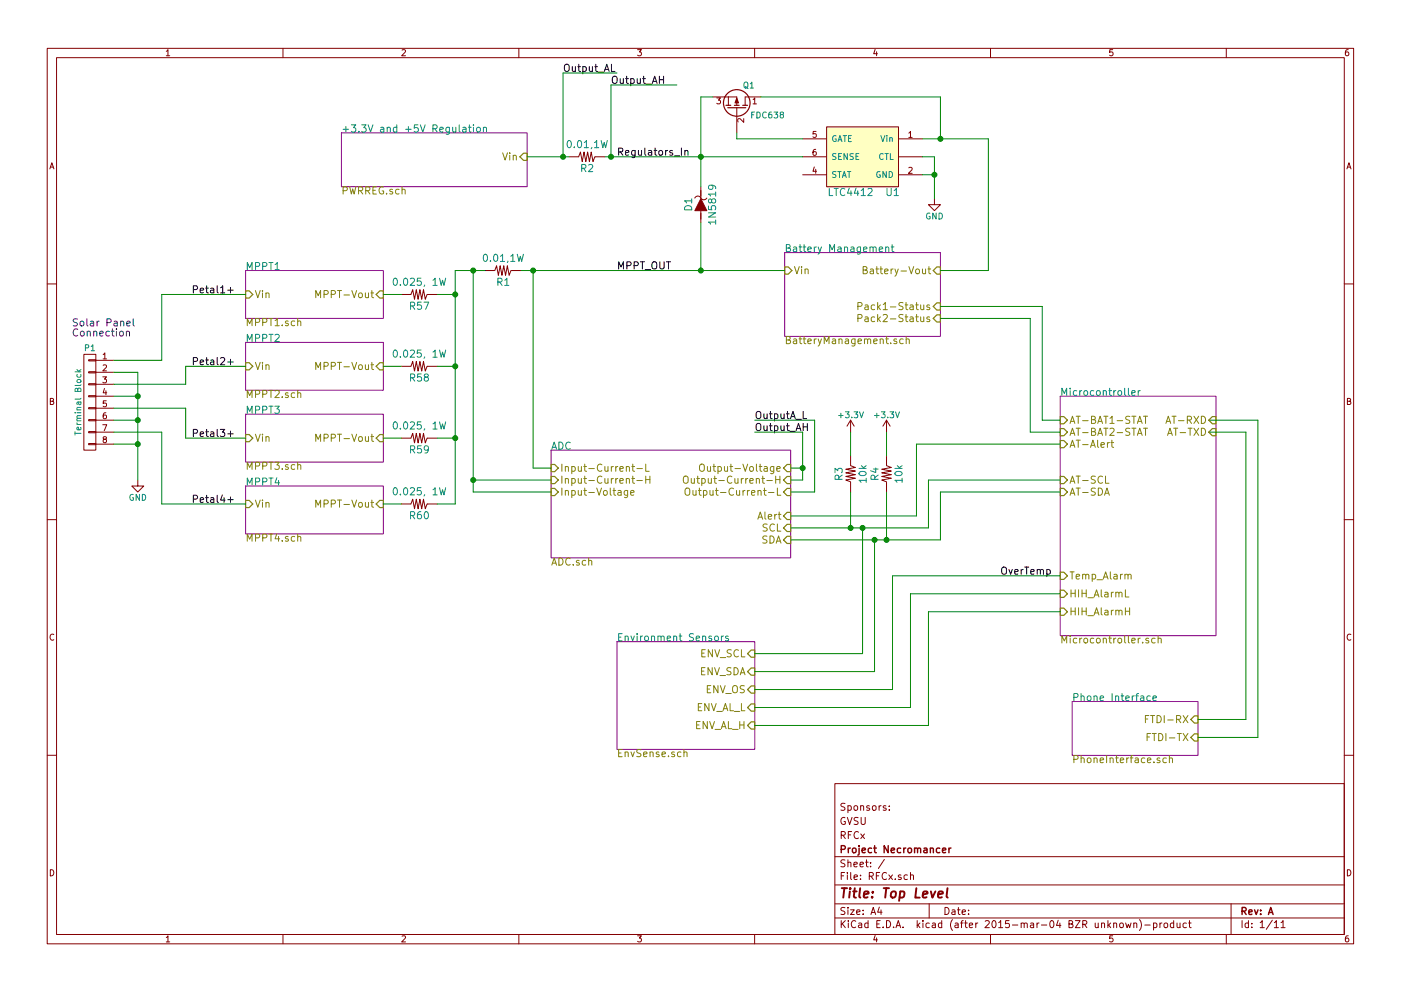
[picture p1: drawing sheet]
<svg xmlns="http://www.w3.org/2000/svg" width="297mm" height="210mm" viewBox="0 0 297 210" stroke-linecap="round" stroke-linejoin="round" font-family="sans-serif">
<g fill="none" stroke="#840000" stroke-width=".21">
<path d="M10 10.3h277v189.9h-277zM12 12.2h273v186.1h-273zM60 10.3v1.9M110 10.3v1.9M160 10.3v1.9M210 10.3v1.9M260 10.3v1.9M120.6 33.3h2.1M122.7 33.3l.4-1 .3 2 .4-2 .4 2 .4-2 .4 2 .3-2 .4 2 .4-1h2.2M148.6 39.6v2.4M151.1 20.6h5.1v1.7M154.4 20.6v1.7"/>
<path d="M156.2 22.9v5.3M161.3 20.6h-3.3v1.7M170.2 33.3h5.1M170.2 29.5h5.1M170.2 37.1h5.1M175.3 26.9h15.2v12.7h-15.2zM190.5 33.3h5.1M190.5 29.5h5.1M190.5 37.1h5.1M102.9 57.4h2l.4-1 .4 2 .3-2 .4 2 .4-2 .4 2 .4-2 .3 2 .4-1h.2M108.5 57.4h2M147.3 42l.1-.1a.69 .69 0 0 1 1.2 .1"/>
<path d="M148.6 42v.1a.73 .73 0 0 0 1.3-.1M148.6 44.8v2.4M198.1 42.2v1.2h1.3l-1.3 1.3-1.3-1.3h1.3M10 60.2h2M17.8 75.2h2.5v20.3h-2.5zM18.8 78.9h1.5v.2h-1.5zM18.8 76.3h1.5v.3h-1.5zM20.3 76.4h3.8M20.3 79h3.8M85.1 62.5h2M85.1 77.7h2M87.1 62.5l.4-1 .4 2 .4-2 .3 2 .4-2 .4 2 .4-2 .4 2 .4-1h2.1"/>
<path d="M87.1 77.7l.4-1 .4 2 .4-2 .3 2 .4-2 .4 2 .4-2 .4 2 .4-1h2.1M285 60.2h2M18.8 94.1h1.5v.3h-1.5zM18.8 91.6h1.5v.2h-1.5zM18.8 89h1.5v.3h-1.5zM18.8 86.5h1.5v.2h-1.5zM18.8 83.9h1.5v.3h-1.5zM18.8 81.4h1.5v.3h-1.5zM20.3 81.5h3.8M20.3 84.1h3.8M20.3 86.6h3.8M20.3 89.1h3.8"/>
<path d="M20.3 91.7h3.8M20.3 94.2h3.8M85.1 93h2M87.1 93l.4-1.1 .4 2.1 .4-2.1 .3 2.1 .4-2.1 .4 2.1 .4-2.1 .4 2.1 .4-1h2.1M180.3 96.8v2l1.1 .4-2.1 .4 2.1 .3-2.1 .4 2.1 .4-2.1 .4 2.1 .4-2.1 .3 1 .4v.2M180.3 89.1v2.6M180.3 89.1l-.7 1.3M180.3 89.1l.8 1.3M188 96.8v2l1 .4-2.1 .4 2.1 .3-2.1 .4 2.1 .4-2.1 .4 2.1 .4-2.1 .3 1.1 .4v.2M188 89.1v2.6M188 89.1l-.8 1.3M188 89.1l.7 1.3"/>
<path d="M10 110.3h2M29.2 101.8v1.3h1.3l-1.3 1.3-1.3-1.3h1.3M85.1 106.9h2M87.1 106.9l.4-1 .4 2 .4-2 .3 2 .4-2 .4 2 .4-2 .4 2 .4-1h2.1M180.3 102.4v2M188 102.4v2M285 110.3h2M10 160.2h2M177 166.3h108v32h-108zM188.5 171.8v.1M188.5 171v.1M285 160.2h2"/>
<path d="M60 198.3v1.9M110 198.3v1.9M160 198.3v1.9M177 194.8h108M177 191.8h108M177 187.8h108M177 181.8h108M186.4 192.5l-.3 1h.9M186.8 193v1M187.5 182.3l-1.3 2M192.4 185.7l-.5-.1-.2 .3v.6l.2 .1 .5-.1M193 185.7l.2-.1 .4 .1 .1 .9"/>
<path d="M193 185.1v1.5M197 191.8v3M210 198.3v1.9M237.5 196l.2-.2 .4 .2 .1 .5-.2 .2-.3 .1-.2-.1zM238.7 195.8l.3 1 .2-.7 .3 .7 .3-1M240.4 196l.2-.2 .4 .1v.9M240.4 195.8v1M241.6 195.1a1.71 1.71 0 0 1 0 2.3M242.7 196.3h1.2M244.6 195.9l.4-.1 .3 .3-.1 .6h-.6M244.6 195.8v1.5M245.9 195.8v1"/>
<path d="M246.4 195.8l-.5 .3M246.9 196l.2-.2 .4 .2 .1 .5-.2 .2-.3 .1-.2-.1zM248.8 195.9l-.4-.1-.3 .3 .1 .6 .2 .1 .4-.1M248.8 195.3v1.5M249.6 195.8v.9l.4 .1 .2-.1M250.2 195.8v1M251.5 195.9l-.4-.1-.3 .3 .1 .6 .2 .1 .4-.1M252 195.8h.6M252.2 195.3v1.3l.4 .2M260 198.3v1.9M261 191.8v6.5M270.2 195.8l.4-.5v1.5"/>
<path d="M270.2 196.8h.8M271.6 195.8l.4-.5v1.5M271.6 196.8h.9"/>
</g>
<path d="M198.9 189.8l1-.2-.1-.4-.5-.1-.3 .3-.1 .9h.8M200.9 188.4l-.2 1.8 .2 .2" fill="none" stroke="#840000" stroke-width=".41"/>
<path d="M201.2 179.9v1M201.6 179.9l-.4 .3M199.8 180.4l.7-.1v-.3l-.4-.1-.3 .2 .1 .7h.6" fill="none" stroke="#840000" stroke-width=".3"/>
<path d="M72.4 28.2h39.4v11.4h-39.4zM52.1 57.4h29.2v10.2h-29.2zM166.4 53.6h33v17.8h-33zM52.1 72.6h29.2v10.2h-29.2zM52.1 87.9h29.2v10.1h-29.2zM116.8 95.5h50.8v22.9h-50.8zM224.8 84.1h33v50.8h-33zM52.1 103.1h29.2v10.2h-29.2zM130.8 136.1h29.2v22.9h-29.2zM227.3 148.8h26.7v11.5h-26.7z" fill="none" stroke="#840084" stroke-width=".21"/>
<g fill="none" stroke="#008484" stroke-width=".21">
<path d="M98.1 27.1h.6l.1 .9M98.8 27.4l-.7 .1a.3 .3 0 0 0 .2 .5l.5-.1M99.3 27h.6M99.5 26.5v1.3l.4 .2M100.4 26.5v.1M100.4 27v1M101.1 27.1l.2-.1 .5 .1 .1 .6-.2 .2-.4 .1-.2-.1zM102.5 27.1h.1a.36 .36 0 0 1 .5 .1v.8M102.5 27v1M83.5 59.2l.2-.2a.81 .81 0 0 1 .6 .8 .81 .81 0 0 1-.6 .7l-.2-.1-.1-.4zM93.2 59l.3 1.5 .3-1 .3 1 .4-1.5M186.4 52.9l.7-.1v-.3l-.5-.1-.2 .2 .1 .7h.6"/>
<path d="M187.8 52.5h.1a.36 .36 0 0 1 .5 .1v.8M187.8 52.4v1M189 52.4h.5M189.2 51.9v1.3l.3 .2M15.9 78.9h1.3M16.3 78.4l.5 .5M17.2 78.4l-.5 .4M83.6 74.3h.1a.81 .81 0 0 1 .6 .7 .81 .81 0 0 1-.6 .8 .98 .98 0 0 1-.1-1.5zM93.2 74.3l.3 1.5 .3-1.1 .3 1.1 .4-1.5M15.9 91.6v.7M83.5 89.7l.2-.2a.81 .81 0 0 1 .6 .8 .81 .81 0 0 1-.6 .7l-.2-.1-.1-.5zM93.2 89.5l.3 1.5 .3-1.1 .3 1.1 .4-1.5"/>
<path d="M239.2 82.4v1.3l.3 .2M240 83.4l.7-.2-.1-.2-.4-.1-.2 .2v.7h.6M241.3 82.9v1M241.8 82.9l-.5 .3M83.5 103.6l.2-.1a.81 .81 0 0 1 .6 .7 .81 .81 0 0 1-.6 .8l-.2-.2-.1-.4zM93.2 103.5l.3 1.5 .3-1.1 .3 1.1 .4-1.5M151.6 135.1l.2-.2 .4 .2 .1 .6-.1 .2-.4 .1-.2-.2zM153 134.9v1.1M153.4 134.9l-.4 .3M154.4 135l-.3-.1-.3 .3 .1 .2 .5 .1v.4h-.6M243.9 147.7l-.4-.1-.3 .3 .1 .7h.6M244.4 148.2l.8-.2-.1-.3-.4-.1-.3 .3 .1 .7h.6"/>
</g>
<g fill="none" stroke="#848400" stroke-width=".21">
<path d="M183 57.3l.7-.1 .1-.2-.1-.3-.7-.1v1.5h.6l.3-.3v-.2l-.4-.3M196.7 57.1h.6M197 56.6v1.3l.3 .2M63.1 68.2h.1a.36 .36 0 0 1 .6 .1v.8M67 63.2v-1.6l.5 1.1 .5-1.1v1.6M67 78.4v-1.5l.5 1.1 .5-1.1v1.5M181.9 65l.7-.1 .2-.2-.1-.4-.2-.1h-.6v1.5M181.9 67.5h.7l.2-.3-.1-.3-.2-.2h-.6v1.5M183.4 64.8h.6l.1 .9M183.4 67.3h.6l.1 .9M184.1 65l-.7 .2a.3 .3 0 0 0 .2 .5l.5-.1M184.1 67.6l-.7 .1a.3 .3 0 0 0 .2 .5h.5"/>
<path d="M190.1 72l-.4-.1-.2 .2 .1 .2 .5 .2v.3h-.6M191.5 72l-.4-.1-.3 .3 .1 .6h.6M192.1 72.1l.1-.1a.36 .36 0 0 1 .6 .1v.8M192.1 71.4v1.5M63.1 83.5l.1-.1a.36 .36 0 0 1 .6 .2v.7M63.1 98.7l.1-.1a.36 .36 0 0 1 .6 .2v.8M67 93.6v-1.5l.5 1.1 .5-1.1v1.5M134 99h.5M134.2 98.5v1.3l.3 .2M135 99.4h1.2M136.9 98.5v1.5h.7M148.4 98.7a.5 .5 0 0 1 .6-.2 .5 .5 0 0 1 .3 .5v.8l-.3 .2a.53 .53 0 0 1-.7-.5z"/>
<path d="M164.7 99.5l.7-.2v-.2l-.5-.1-.2 .2 .1 .7h.6M235.2 93.9l-.4 .3M235.5 93.9h.6M235.7 93.4v1.3l.4 .2M242.4 88.3h.9M242.4 90.9h.9M242.9 88.3v1.5M242.9 90.9v1.5M63.1 114l.1-.1a.36 .36 0 0 1 .6 .1v.8M67 107.6v-1.5l.5 1.1 .5-1.1v1.5M133.1 104.1v1.2l-.3 .3-.4-.1M133.1 104.1h-.5l-.3 .3 .2 .6h.6"/>
<path d="M133.7 104.6l.7-.2v-.3h-.5l-.2 .2 .1 .7h.6M134 101.5h.5M134.2 101v1.3l.3 .2M135 101.9h1.2M136.9 101v1.5M136.9 101.7h.9M137.8 101v1.5M145 101.2a.5 .5 0 0 1 .5-.2 .5 .5 0 0 1 .4 .5l-.1 .8-.3 .2a.53 .53 0 0 1-.6-.5zM145.5 103.6a.5 .5 0 0 1 .5 0 .5 .5 0 0 1 .3 .5l-.1 .8-.3 .2a.53 .53 0 0 1-.7-.5v-.5zM146.6 101.5v1h.4l.2-.1M146.9 104.1l.1 .9 .3 .1 .3-.2M147.2 101.5v1"/>
<path d="M147.6 104.1v1M164.5 101.7h.9M164.8 103.6v1.5h.8M165.4 101v1.5M234.4 101v1.5h.7M238.6 125.1v1.6h.7M238.6 129.7h.9M239.2 122.1a.35 .35 0 0 1 .3-.3 .35 .35 0 0 1 .3 .3v.8M239.5 129v1.5M243.5 135.5l-.3-.1-.3 .2 .1 .2 .5 .2v.3h-.6M244.9 135.5l-.4-.1-.3 .3 .1 .6h.6M245.5 135.6l.1-.1a.36 .36 0 0 1 .6 .1v.8"/>
<path d="M245.5 134.9v1.5M145 159.7l.1-.1a.36 .36 0 0 1 .6 .2v.7M145 159v1.5M242.8 152.5h.6M243.2 156.4h.5M243.6 151.8h-.8v1.5M243.9 155.6h-.7v1.5M247.3 160.9l-.4-.1-.3 .3 .1 .6h.6M247.9 161l.1-.1a.36 .36 0 0 1 .6 .1v.8M247.9 160.3v1.5"/>
</g>
<g fill="none" stroke="#848400" stroke-width=".25">
<path d="M111 32.5h.8v1.5h-.8l-.8-.7zM166.4 56.6h.7l.8 .8-.8 .8h-.7zM197.9 57.4l.7-.8h.8v1.6h-.8zM52.1 61.7h.7l.8 .8-.8 .7h-.7zM52.1 77h.7l.8 .7-.8 .8h-.7zM79.8 77.7l.7-.7h.8v1.5h-.8zM80.5 61.7h.8v1.5h-.8l-.7-.7zM198.6 64.3h.8v1.5h-.8l-.7-.8zM198.6 66.8h.8v1.5h-.8l-.7-.7zM52.1 92.2h.7l.8 .8-.8 .7h-.7zM80.5 92.2h.8v1.5h-.8l-.7-.7zM116.8 98.5h.8l.8 .8-.8 .8h-.8z"/>
<path d="M166.9 98.5h.7v1.6h-.7l-.8-.8zM224.8 88.4h.8l.7 .7-.7 .8h-.8zM224.8 90.9h.8l.7 .8-.7 .8h-.8zM224.8 93.5h.8l.7 .7-.7 .8h-.8zM257 88.4h.8v1.5h-.8l-.7-.8zM257 90.9h.8v1.6h-.8l-.7-.8zM52.1 106.2h.7l.8 .7-.8 .8h-.7zM79.8 106.9l.7-.7h.8v1.5h-.8zM116.8 103.6h.8l.8 .8-.8 .8h-.8zM116.8 101.1h.8l.8 .7-.8 .8h-.8zM166.9 101.1h.7v1.5h-.7l-.8-.8zM166.9 103.6h.7v1.6h-.7l-.8-.8z"/>
<path d="M166.9 108.7h.7v1.5h-.7l-.8-.7zM166.9 111.2h.7v1.6h-.7l-.8-.8zM166.9 113.8h.7v1.5h-.7l-.8-.8zM224.8 103.6h.8l.7 .8-.7 .8h-.8zM224.8 101.1h.8l.7 .7-.7 .8h-.8zM159.3 137.9h.7v1.5h-.7l-.8-.7zM224.8 129h.8l.7 .8-.7 .8h-.8zM224.8 125.2h.8l.7 .8-.7 .7h-.8zM224.8 121.4h.8l.7 .8-.7 .7h-.8zM158.5 146.3l.8-.8h.7v1.6h-.7zM159.3 141.7h.7v1.6h-.7l-.8-.8zM159.3 149.3h.7v1.6h-.7l-.8-.8z"/>
<path d="M159.3 153.2h.7v1.5h-.7l-.8-.8zM253.2 155.7h.8v1.5h-.8l-.7-.7zM253.2 151.9h.8v1.5h-.8l-.7-.8z"/>
</g>
<g fill="none" stroke="#000" stroke-width=".21">
<path d="M129.6 13.6v1.6h.8M139.8 16.9h.9M140.7 16.2v1.5M145.2 32.1l.1-.1a.36 .36 0 0 1 .6 .2v.7M145.2 31.9v1M48.3 61.6h1.2M48.3 76.8h1.2M48.9 61v1.1M48.9 76.2v1.2M48.3 92h1.2M48.9 91.5v1.1M170.3 87.3v1.5h.7"/>
<path d="M170.3 90.6h.9M171.2 89.8v1.6M48.3 106h1.2M48.9 105.4v1.2"/>
</g>
<path d="M26.8 70.4h.1a.36 .36 0 0 1 .6 .1v.8M26.8 70.3v1M26.9 68.7l.7-.2-.1-.3-.4-.1-.2 .3v.7h.6M28.2 67.6v1.4l.3 .2" fill="none" stroke="#0000c2" stroke-width=".21"/>
<path d="M175.3 26.9h15.2v12.7h-15.2z" fill="#ffffc2" stroke="#ffffc2" stroke-width=".25"/>
<g fill="none" stroke="#840000" stroke-width=".25">
<path d="M153.9 22.3h1M154.3 22.9h3.8M155.7 22.3h1M157.5 22.3h1"/>
<circle cx="156.2" cy="21.8" r="2.82"/>
</g>
<g fill="#840000" stroke="#840000" stroke-width=".21">
<path d="M156.2 20.8l.4 1h-.8z"/>
<path d="M148.6 42.2l1.3 2.5h-2.6z"/>
</g>
<g fill="none" stroke="#008400" stroke-width=".21">
<path d="M130.8 15.5h-11.4v17.8M143.5 18h-14v15.3M111.8 33.3h8.8M128.3 33.3h41.9M151.1 20.6h-2.5v19M156.2 28.2v1.3h14M161.3 20.6h38.1v8.9M195.6 29.5h13.9v27.9h-10.1M195.6 33.3h2.5v8.9M195.6 37.1h2.5M100.3 57.4v47h16.5M102.9 57.4h-6.4v49.5h-3.8"/>
<path d="M110.5 57.4h55.9M113 57.4v41.9h3.8M148.6 47.2v10.2M24.1 79h5.1v22.8M52.1 62.5h-17.8v13.9h-10.2M52.1 77.7h-12.7v3.8h-15.3M81.3 62.5h3.8M81.3 77.7h3.8M92.7 62.5h3.8M92.7 77.7h3.8M199.4 67.6h19v24.1h6.4M199.4 65h21.6v24.1h3.8"/>
<path d="M24.1 91.7h10.2v15.2h17.8M24.1 89.1h5.1M24.1 94.2h5.1M24.1 86.6h15.3v6.4h12.7M24.1 84.1h5.1M81.3 93h3.8M92.7 93h3.8M160 91.7h10.2v10.1h-2.6M160 89.1h12.7v15.3h-5.1M167.6 99.3h2.6M180.3 91.7v5.1M188 91.7v5.1"/>
<path d="M224.8 94.2h-30.5v15.3h-26.7M256.5 91.7h7.7v60.9h-10.2M256.5 89.1h10.2v67.4h-12.7M81.3 106.9h3.8M100.3 101.8h16.5M180.3 104.4v7.6M182.9 112v26.7h-22.9M185.4 114.5v28h-25.4M188 104.4v10.1M224.8 101.8h-28v10.2h-29.2M224.8 104.4h-25.4v10.1h-31.8M224.8 129.8h-28v24.1h-36.8"/>
<path d="M224.8 122.2h-35.6v24.1h-29.2M224.8 126h-31.8v24.1h-33"/>
</g>
<g fill="#008400" stroke="#008400" stroke-width=".25">
<circle cx="113" cy="57.4" r=".51"/>
<circle cx="100.3" cy="57.4" r=".51"/>
<circle cx="100.3" cy="101.8" r=".51"/>
<circle cx="180.3" cy="112" r=".51"/>
<circle cx="188" cy="114.5" r=".51"/>
<circle cx="182.9" cy="112" r=".51"/>
<circle cx="129.5" cy="33.3" r=".51"/>
<circle cx="119.4" cy="33.3" r=".51"/>
<circle cx="170.2" cy="99.3" r=".51"/>
<circle cx="29.2" cy="84.1" r=".51"/>
<circle cx="29.2" cy="89.1" r=".51"/>
<circle cx="29.2" cy="94.2" r=".51"/>
<circle cx="96.5" cy="62.5" r=".51"/>
<circle cx="96.5" cy="77.7" r=".51"/>
<circle cx="96.5" cy="93" r=".51"/>
<circle cx="185.4" cy="114.5" r=".51"/>
<circle cx="198.1" cy="37.1" r=".51"/>
<circle cx="148.6" cy="33.3" r=".51"/>
<circle cx="148.6" cy="57.4" r=".51"/>
<circle cx="199.4" cy="29.5" r=".51"/>
</g>
<text font-size="2.8" fill="#840000" x="178" y="190.5">Title: Top Level</text>
<g font-size="2.1">
<text x="119.4" y="15.2">Output_AL</text>
<text x="129.5" y="17.8">Output_AH</text>
<text x="130.8" y="33">Regulators_In</text>
<text x="130.8" y="57.1">MPPT_OUT</text>
<text x="40.6" y="62.2">Petal1+</text>
<text x="40.6" y="77.5">Petal2+</text>
<text x="160" y="88.9">OutputA_L</text>
<text x="40.6" y="92.7">Petal3+</text>
<text x="160" y="91.4">Output_AH</text>
<text x="40.6" y="106.7">Petal4+</text>
<text x="212.1" y="121.9">OverTemp</text>
</g>
<g font-size="2.1" fill="#008484">
<text x="72.4" y="28.1">+3.3V and +5V Regulation</text>
<text x="120.5" y="31.4">0.01,1W</text>
<text x="123.1" y="36.5">R2</text>
<text x="175.9" y="41.6">LTC4412</text>
<text x="187.9" y="41.6">U1</text>
<text x="146.7" y="44.7" transform="rotate(-90 146.7 44.7)">D1</text>
<text x="151.8" y="47.1" transform="rotate(-90 151.8 47.1)">1N5819</text>
<text x="166.4" y="53.5">Battery Management</text>
<text x="52.1" y="57.3">MPPT1</text>
<text x="102.7" y="55.5">0.01,1W</text>
<text x="84.1" y="60.6">0.025, 1W</text>
<text x="87" y="65.7">R57</text>
<text x="105.3" y="60.6">R1</text>
<text x="52.1" y="72.5">MPPT2</text>
<text x="84.1" y="75.9">0.025, 1W</text>
<text x="87" y="80.9">R58</text>
<text x="224.8" y="84">Microcontroller</text>
<text x="52.1" y="87.8">MPPT3</text>
<text x="84.1" y="91.1">0.025, 1W</text>
<text x="116.8" y="95.4">ADC</text>
<text x="87" y="96.2">R59</text>
<text x="178.6" y="101.9" transform="rotate(-90 178.6 101.9)">R3</text>
<text x="186.3" y="101.9" transform="rotate(-90 186.3 101.9)">R4</text>
<text x="52.1" y="103">MPPT4</text>
<text x="84.1" y="105.1">0.025, 1W</text>
<text x="183.7" y="102.3" transform="rotate(-90 183.7 102.3)">10k</text>
<text x="191.3" y="102.3" transform="rotate(-90 191.3 102.3)">10k</text>
<text x="87" y="110.2">R60</text>
<text x="130.8" y="136">Environment Sensors</text>
<text x="227.3" y="148.7">Phone Interface</text>
</g>
<g font-size="2.1" fill="#848400">
<text x="106.5" y="34">Vin</text>
<text x="72.4" y="41.2">PWRREG.sch</text>
<text x="168.3" y="58.2">Vin</text>
<text x="184.7" y="58.2">Battery-Vout</text>
<text x="54" y="63.2">Vin</text>
<text x="68" y="63.2">MPPT-Vout</text>
<text x="184.1" y="65.8">Pack1-Status</text>
<text x="52.1" y="69.2">MPPT1.sch</text>
<text x="184.1" y="68.3">Pack2-Status</text>
<text x="166.4" y="73">BatteryManagement.sch</text>
<text x="54" y="78.5">Vin</text>
<text x="68" y="78.5">MPPT-Vout</text>
<text x="52.1" y="84.4">MPPT2.sch</text>
<text x="226.7" y="89.9">AT-BAT1-STAT</text>
<text x="247.9" y="89.9">AT-RXD</text>
<text x="54" y="93.7">Vin</text>
<text x="68" y="93.7">MPPT-Vout</text>
<text x="226.7" y="92.5">AT-BAT2-STAT</text>
<text x="226.7" y="95">AT-Alert</text>
<text x="248.1" y="92.5">AT-TXD</text>
<text x="52.1" y="99.7">MPPT3.sch</text>
<text x="118.8" y="100.1">Input-Current-L</text>
<text x="150.4" y="100.1">Output-Voltage</text>
<text x="54" y="107.7">Vin</text>
<text x="68" y="107.7">MPPT-Vout</text>
<text x="118.8" y="105.2">Input-Voltage</text>
<text x="118.8" y="102.6">Input-Current-H</text>
<text x="148.1" y="102.6">Output-Current-H</text>
<text x="148.4" y="105.2">Output-Current-L</text>
<text x="226.7" y="105.2">AT-SDA</text>
<text x="226.7" y="102.6">AT-SCL</text>
<text x="160.9" y="110.2">Alert</text>
<text x="161.5" y="112.8">SCL</text>
<text x="52.1" y="114.9">MPPT4.sch</text>
<text x="116.8" y="120">ADC.sch</text>
<text x="161.2" y="115.3">SDA</text>
<text x="226.7" y="122.9">Temp_Alarm</text>
<text x="226.7" y="130.6">HIH_AlarmH</text>
<text x="226.7" y="126.7">HIH_AlarmL</text>
<text x="224.8" y="136.5">Microcontroller.sch</text>
<text x="148.1" y="143.3">ENV_SDA</text>
<text x="148.3" y="139.4">ENV_SCL</text>
<text x="149.5" y="147.1">ENV_OS</text>
<text x="147" y="154.7">ENV_AL_H</text>
<text x="147.2" y="150.9">ENV_AL_L</text>
<text x="243.7" y="153.4">FTDI-RX</text>
<text x="130.8" y="160.6">EnvSense.sch</text>
<text x="227.3" y="161.9">PhoneInterface.sch</text>
<text x="243.9" y="157.2">FTDI-TX</text>
</g>
<g font-size="2.1" fill="#0000c2">
<text x="15.2" y="69.2">Solar Panel</text>
<text x="15.2" y="71.4">Connection</text>
</g>
<g font-size="2.1" fill="#840000">
<text x="178" y="172">Sponsors:</text>
<text x="178" y="178">RFCx</text>
<text x="178" y="175">GVSU</text>
<text x="178" y="184">Sheet: /</text>
<text x="178" y="181">Project Necromancer</text>
<text x="178" y="186.7">File: RFCx.sch</text>
<text x="178" y="196.9">KiCad E.D.A. kicad (after 2015-mar-04 BZR unknown)-product</text>
<text x="178" y="194.1">Size: A4</text>
<text x="200" y="194.1">Date:</text>
<text x="263" y="194.1">Rev: A</text>
<text x="263" y="196.9">Id: 1/11</text>
</g>
<g font-size="1.8" fill="#840000">
<text x="35" y="11.9">1</text>
<text x="85" y="11.9">2</text>
<text x="135" y="11.9">3</text>
<text x="185" y="11.9">4</text>
<text x="235" y="11.9">5</text>
<text x="285" y="11.9">6</text>
<text x="151.9" y="22.1">3</text>
<text x="159.5" y="22.1">1</text>
<text x="157.7" y="26" transform="rotate(-90 157.7 26)">2</text>
<text x="172.2" y="29.2">5</text>
<text x="192.6" y="29.2">1</text>
<text x="10.4" y="35.9">A</text>
<text x="172.2" y="33">6</text>
<text x="285.4" y="35.9">A</text>
<text x="172.2" y="36.8">4</text>
<text x="192.6" y="36.8">2</text>
<text x="21.7" y="76.2">1</text>
<text x="21.7" y="78.7">2</text>
<text x="21.7" y="81.3">3</text>
<text x="21.7" y="83.8">4</text>
<text x="10.4" y="85.9">B</text>
<text x="21.7" y="86.4">5</text>
<text x="21.7" y="88.9">6</text>
<text x="285.4" y="85.9">B</text>
<text x="21.7" y="91.4">7</text>
<text x="21.7" y="94">8</text>
<text x="10.4" y="135.9">C</text>
<text x="285.4" y="135.9">C</text>
<text x="10.4" y="185.9">D</text>
<text x="285.4" y="185.9">D</text>
<text x="35" y="199.9">1</text>
<text x="85" y="199.9">2</text>
<text x="135" y="199.9">3</text>
<text x="185" y="199.9">4</text>
<text x="235" y="199.9">5</text>
<text x="285" y="199.9">6</text>
</g>
<g font-size="1.8" fill="#008484">
<text x="157.6" y="18.7">Q1</text>
<text x="159.4" y="25.1">FDC638</text>
<text x="176.3" y="30.1">GATE</text>
<text x="176.3" y="33.9">SENSE</text>
<text x="186.1" y="33.9">CTL</text>
<text x="186.7" y="30.1">Vin</text>
<text x="176.3" y="37.7">STAT</text>
<text x="185.5" y="37.7">GND</text>
<text x="196.2" y="46.5">GND</text>
<text x="18" y="74.5">P1</text>
<text x="178" y="88.7">+3.3V</text>
<text x="185.6" y="88.7">+3.3V</text>
<text x="17.2" y="91.6" transform="rotate(-90 17.2 91.6)">Terminal Block</text>
<text x="27.3" y="106.2">GND</text>
</g>
</svg>
